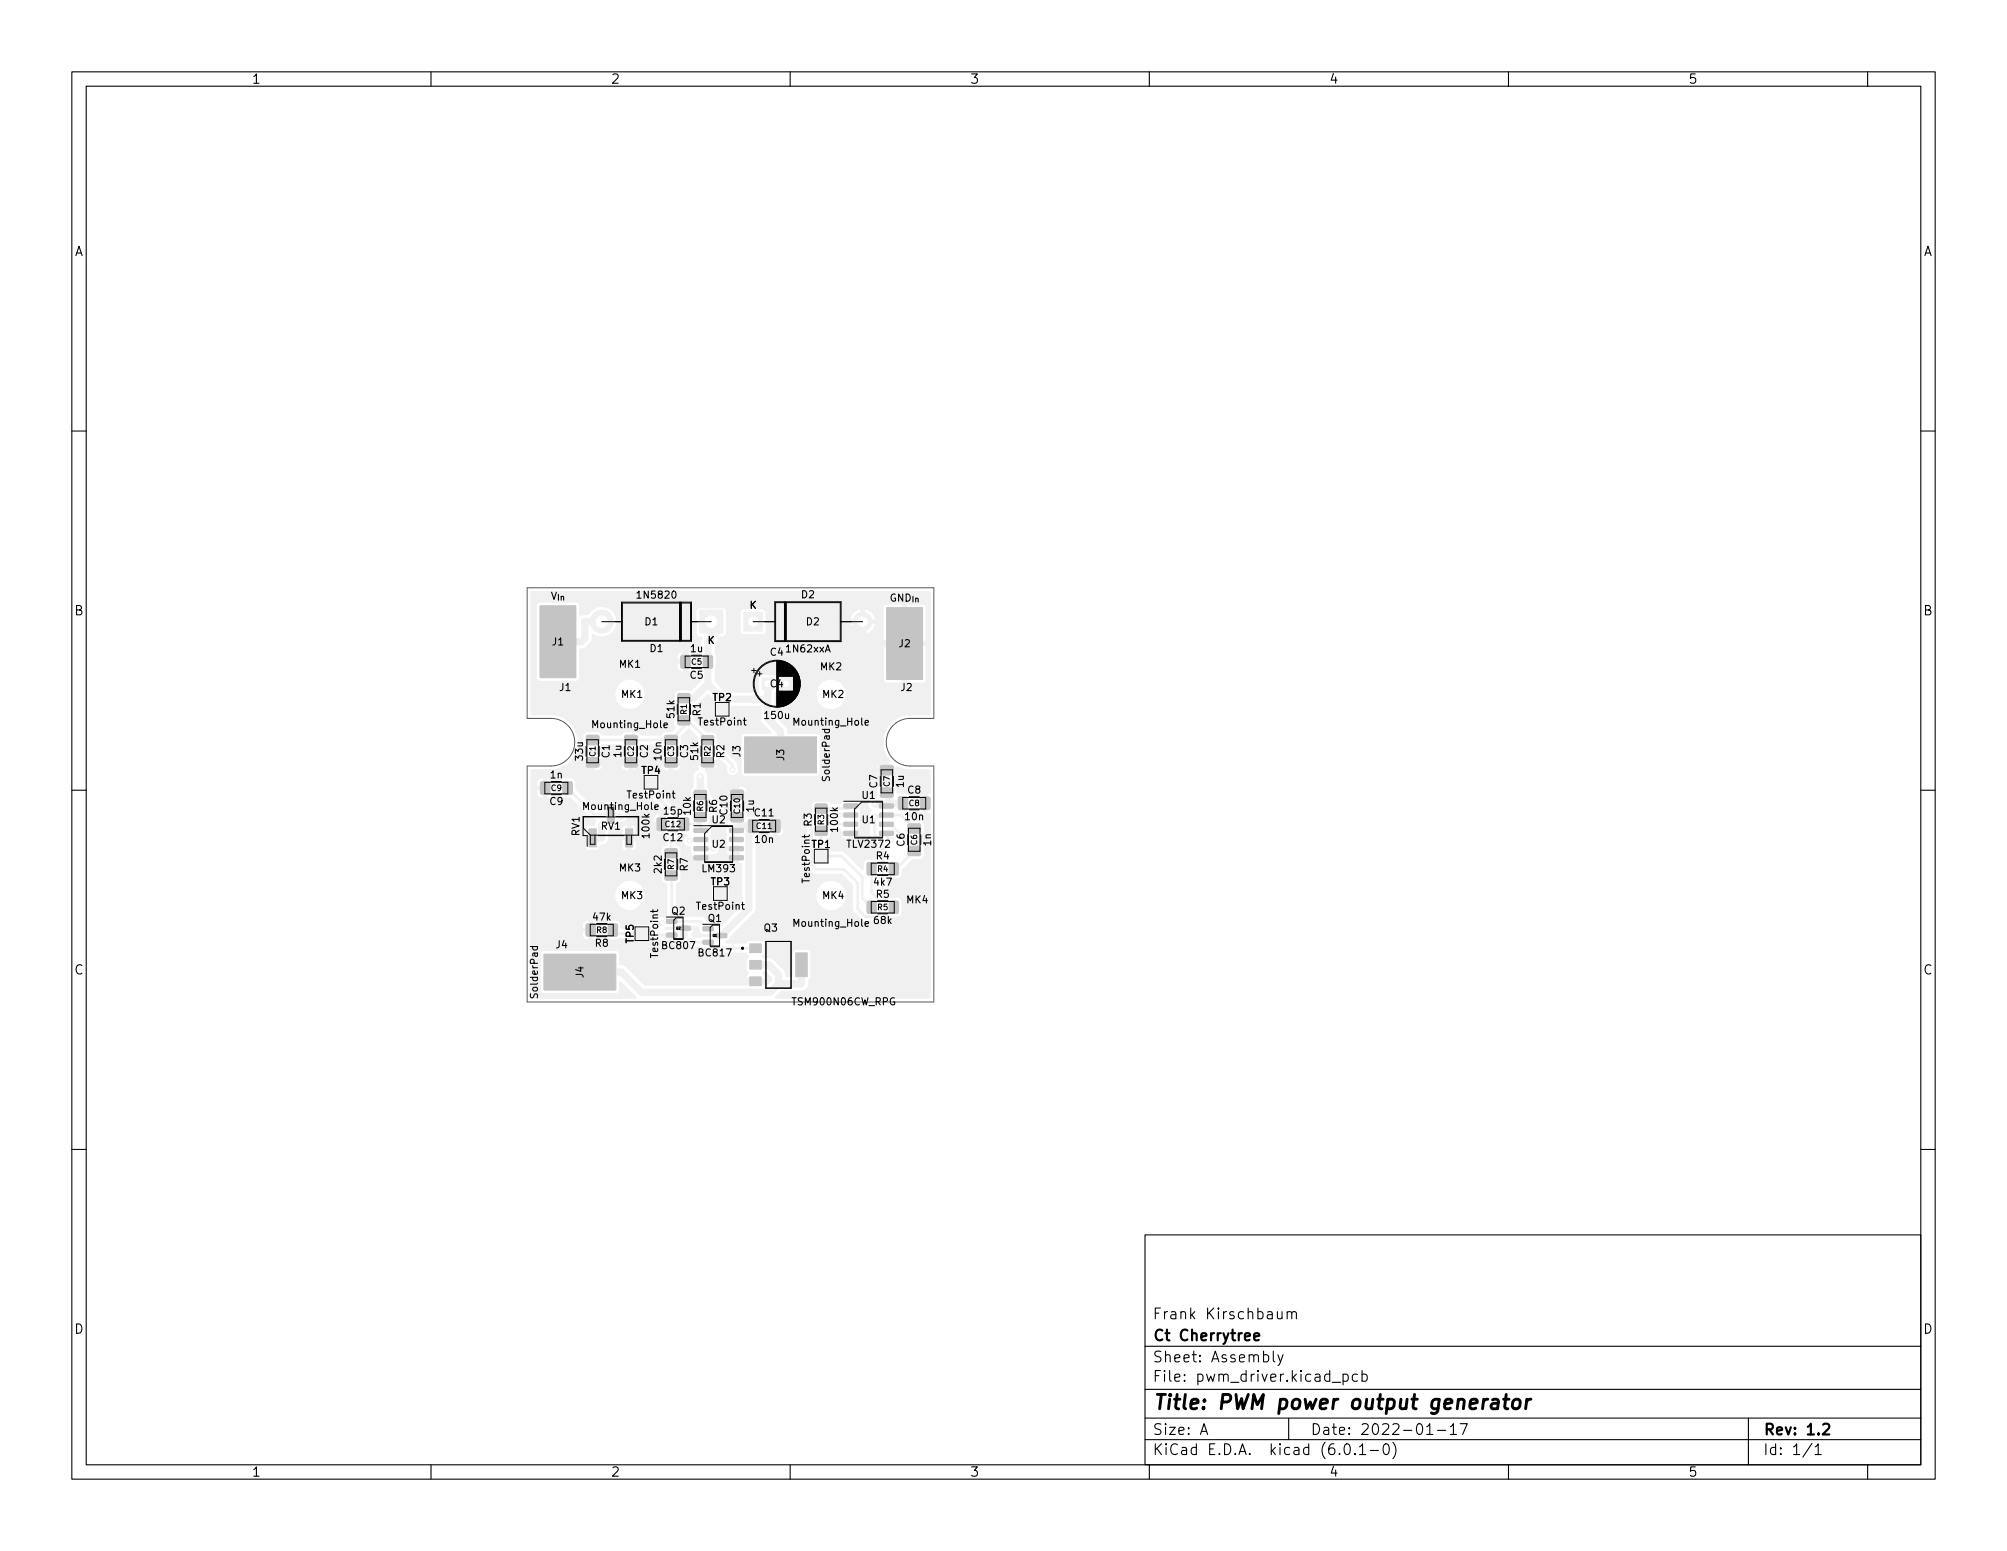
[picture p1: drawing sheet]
<svg xmlns="http://www.w3.org/2000/svg" width="279mm" height="216mm" viewBox="0 0 279 216" stroke-linecap="round" stroke-linejoin="round" font-family="sans-serif">
<g fill="#f0f0f0" stroke="#f0f0f0" stroke-width=".14">
<path d="M96.7 110.1l.2-.1 1.4 .1 .1 .1-.1 1-.2 .1-1.4-.1-.1-.2z"/>
<path d="M96.7 113.2l.2-.1 1.4 .1 .1 .1-.1 1-.2 .1-1.4-.1-.1-.2z"/>
<path d="M126.4 117.9l.2-.1 1.5 .1 .1 .1-.1 1-.2 .1-1.5-.1v-.1z"/>
<path d="M126.4 114.7h.2h1.5l.1 .2-.1 1-.2 .1-1.5-.1v-.2z"/>
<path d="M97.7 102.4h.2h1.4l.1 .2-.1 1-.2 .1-1.4-.1-.1-.2z"/>
<path d="M97.7 105.5h.2h1.4l.1 .2-.1 1-.2 .1-1.4-.1-.1-.2z"/>
<path d="M122.6 109.7h.2h1.5l.1 .2-.1 1-.2 .1-1.5-.1v-.2z"/>
<path d="M122.6 106.6l.2-.1 1.5 .1 .1 .2-.1 1-.2 .1-1.5-.1v-.2z"/>
<path d="M99.8 98h1.5v1.5h-1.5z"/>
<path d="M92.8 128h1.4v.5l-.1 .1-1.2-.1-.1-.1z"/>
<path d="M92.8 129.9h1.4v.5l-.1 .1-1.2-.1-.1-.1z"/>
<path d="M94.7 129l1.3-.1 .1 .5-.1 .1h-1.3l-.1-.1z"/>
<path d="M81.7 102.4l.2-.1 1.4 .1 .1 .2-.1 1-.1 .1-1.5-.1-.1-.2z"/>
<path d="M81.7 105.5h.2h1.4l.1 .2-.1 1-.1 .1-1.5-.1-.1-.2z"/>
<path d="M99.5 123.6h1.5v1.5h-1.5z"/>
<path d="M106.1 94.4h1.6v1.6h-1.6z"/>
<path d="M84.7 128.7l.2-.1 1 .1 .1 .1-.1 1.5h-.2h-1v-.2z"/>
<path d="M81.6 128.7l.2-.1 1 .1 .1 .1-.1 1.5h-.2h-1v-.2z"/>
<path d="M125.1 111l.2-.1 1 .1 .1 .2-.1 1.4-.2 .1-1-.1-.1-.1z"/>
<path d="M128.2 111l.2-.1 1 .1 .1 .2-.1 1.4-.2 .1-1-.1v-.1z"/>
<path d="M120.8 120.2l.1-.1 1 .1 .1 .1-.1 1.5h-.2h-.9l-.1-.2z"/>
<path d="M123.9 120.2l.1-.1 1 .1 .1 .1-.1 1.5h-.2h-.9l-.1-.2z"/>
<path d="M97.9 129h1.3l.1 .5-.1 .1h-1.3l-.1-.2z"/>
<path d="M97.9 130.9h1.3l.1 .5-.1 .1h-1.3l-.1-.2z"/>
<path d="M99.8 130l1.3-.1 .1 .5-.2 .1h-1.2l-.1-.1z"/>
<path d="M103.7 102.6h10v5h-10z"/>
<path d="M92.6 118.2l.2-.1 1.4 .1 .1 .2-.1 .9-.2 .1-1.4-.1-.1-.1z"/>
<path d="M92.6 121.3l.2-.1 1.4 .1 .1 .2-.1 .9-.2 .1-1.4-.1-.1-.1z"/>
<path d="M104.2 114.2l.2-.1 1 .1 .1 .1-.1 1.5-.2 .1-1-.1v-.2z"/>
<path d="M107.4 114.2l.1-.1 1 .1 .1 .1-.1 1.5-.1 .1-1-.1-.1-.2z"/>
<path d="M92.6 102.4l.2-.1 1.5 .1v.2v1l-.2 .1-1.5-.1-.1-.2z"/>
<path d="M92.6 105.5h.2h1.5v.2v1l-.2 .1-1.5-.1-.1-.2z"/>
<path d="M123.4 84.6h5v10h-5z"/>
<path d="M103.6 85.2h2.6v2.6h-2.6z"/>
<path d="M75.2 84.3h5v10h-5z"/>
<path d="M78.4 108.9l.2-.1 1 .1 .1 .2-.1 1.4-.2 .1-1-.1v-.1z"/>
<path d="M75.3 108.9l.2-.1 1 .1 .1 .2-.1 1.4-.2 .1-1-.1-.1-.1z"/>
<path d="M75.7 132.8h10v5h-10z"/>
<path d="M94.4 96.6l.2-.1 1.4 .1 .1 .2-.1 1h-.2h-1.4l-.1-.2z"/>
<path d="M94.4 99.7l.2-.1 1.4 .1 .1 .2-.1 1h-.2h-1.4l-.1-.2z"/>
<path d="M82 115.4h1v2.5h-1z"/>
<path d="M84.5 112.1h1v2.5h-1z"/>
<path d="M87.1 115.4h1v2.5h-1z"/>
<path d="M117.5 111.9h1.8l.1 .5-.1 .1h-1.7l-.1-.2z"/>
<path d="M117.5 113.2h1.8l.1 .5-.1 .1h-1.7l-.1-.2z"/>
<path d="M117.5 114.5l1.8-.1 .1 .5-.1 .1h-1.7l-.1-.1z"/>
<path d="M117.5 115.7h1.8l.1 .5-.1 .1h-1.7l-.1-.1z"/>
<path d="M122.5 115.7h1.8l.1 .5-.2 .1h-1.7l-.1-.1z"/>
<path d="M122.5 114.5l1.8-.1 .1 .5-.2 .1h-1.7l-.1-.1z"/>
<path d="M122.5 113.2h1.8l.1 .5-.2 .1h-1.7l-.1-.2z"/>
<path d="M122.5 111.9h1.8l.1 .5-.2 .1h-1.7l-.1-.2z"/>
<path d="M87 102.4l.2-.1 1.5 .1v.2v1l-.2 .1-1.5-.1-.1-.2z"/>
<path d="M87 105.5h.2h1.5v.2v1l-.2 .1-1.5-.1-.1-.2z"/>
<path d="M94.7 113.9l.1-.1 1 .1 .1 .2-.1 1.5h-.1h-1l-.1-.2z"/>
<path d="M91.5 113.9l.2-.1 1 .1 .1 .2-.1 1.5h-.2h-1v-.2z"/>
<path d="M98 91.3l.1-.1 1 .1 .1 .2-.1 1.5h-.1h-1l-.1-.2z"/>
<path d="M94.8 91.3l.2-.1 1 .1 .1 .2-.1 1.5h-.2h-1v-.2z"/>
<path d="M113.6 118.4h1.5v1.5h-1.5z"/>
<path d="M89.9 108.1h1.5v1.5h-1.5z"/>
<path d="M104.4 131.4h1.6v1.2h-1.6z"/>
<path d="M104.4 133.7h1.6v1.2h-1.6z"/>
<path d="M104.4 136h1.6v1.2h-1.6z"/>
<path d="M110.8 132.6h1.6v3.3h-1.6z"/>
<path d="M120.8 125.5l.1-.1 1 .1 .1 .2-.1 1.4-.2 .1-.9-.1-.1-.2z"/>
<path d="M123.9 125.5l.1-.1 1 .1 .1 .2-.1 1.4-.2 .1-.9-.1-.1-.2z"/>
<path d="M113.5 115.1l.2-.1 1.4 .1 .1 .1-.1 1-.2 .1-1.4-.1-.1-.2z"/>
<path d="M113.5 112l.2-.1 1.4 .1 .1 .1-.1 1-.2 .1-1.4-.1-.1-.2z"/>
<path d="M97.4 84.9h3.2v3.2h-3.2z"/>
<path d="M101.8 113.2l.2-.1 1.4 .1 .1 .1-.1 1-.1 .1-1.5-.1-.1-.1z"/>
<path d="M101.8 110h.2h1.4l.1 .2-.1 1-.1 .1-1.5-.1-.1-.2z"/>
<path d="M96.6 115.3h1.9v.5l-.1 .1h-1.7l-.1-.2z"/>
<path d="M96.6 116.6h1.9v.5l-.1 .1h-1.7l-.1-.2z"/>
<path d="M96.6 117.9l1.9-.1v.5l-.1 .1h-1.7l-.1-.1z"/>
<path d="M96.6 119.1h1.9v.5l-.1 .1h-1.7l-.1-.1z"/>
<path d="M101.6 119.1h1.8l.1 .5-.2 .1h-1.7l-.1-.1z"/>
<path d="M101.6 117.9l1.8-.1 .1 .5-.2 .1h-1.7l-.1-.1z"/>
<path d="M101.6 116.6h1.8l.1 .5-.2 .1h-1.7l-.1-.2z"/>
<path d="M101.6 115.3h1.8l.1 .5-.2 .1h-1.7l-.1-.2z"/>
<path d="M88.6 129.2h1.5v1.5h-1.5z"/>
<circle cx="109.4" cy="95.2" r=".8"/>
<circle cx="120.1" cy="86.5" r="1.3"/>
<circle cx="83.8" cy="86.5" r="1.6"/>
<circle cx="92.1" cy="128.5" r=".34"/>
<circle cx="121.8" cy="113.7" r=".34"/>
<circle cx="121.8" cy="111.9" r=".34"/>
<circle cx="97.5" cy="108.1" r=".34"/>
<circle cx="124" cy="116.9" r=".34"/>
<circle cx="116.9" cy="113.4" r=".34"/>
<circle cx="102" cy="107.1" r=".34"/>
<circle cx="96" cy="117" r=".34"/>
<circle cx="86.5" cy="113.7" r=".34"/>
</g>
<path d="M90.6 108.9v1.2l4.6 4.6M95.2 114.7h2.3M95.2 114.7l-1.8 1.8v2.3M97.5 113.7v1.8l.1 .1M97.6 118.1h1.7M118.4 114.7h-3.2l-.9 .9v3.6h2.9l2.9 2.9v2.9l1.2 1.3M127.3 115.3l-1.9-1.8h-2l-.2 .2h-1.4v2.5l1.1 1.1v7.4l1.5 1.6M85.3 129.5l.5 .5h4.8M90.7 130.2h2.8M92.1 128.5h-.6l-1.5 1.5M96.3 131.2h2.3l.8 .8h5.9M100.3 123.2v1.2" fill="none" stroke="#f0f0f0" stroke-width=".38"/>
<g fill="none" stroke="#f0f0f0" stroke-width="1">
<path d="M98.5 89.4v5.8M98.5 95.2l-1.9 2h-1.4M98.5 95.2l2 2M99 86.5v2.4M106.3 84.2h-9.3l-1.6 1.6M106.9 95.2v4.8l1.8 1.8v3.3M106.9 97.3h-6.4v1.4M109.4 87.6h10.7M121.4 88.6l1.2 1.1M122.7 89.6h3.2M82.5 106.1l-1 1M83.8 114.8v1.8h-1.3"/>
<path d="M97.5 108.1v2.5l3.1 3.2h2v1.7l-.1 .1M97.6 119.4h4.9M98.5 106.5l4.1 4.1h1M102.6 115h2.2M104.2 115v11.4l-3.7 3.8M111.8 111.1h8.4M123.5 110.3l.3 .3v1.2M123.5 107.2h.7M123.8 111.8h1.9M123.8 111.8l-.4 .4-.3-.3h-1.3M82.2 129.4v.1M82.9 129.4l2 2.1"/>
<path d="M95.4 129.2h.1M100.1 136.6h5.2"/>
</g>
<circle cx="82.9" cy="129.4" r=".5" fill="#f0f0f0"/>
<g fill="none" stroke="#f0f0f0" stroke-width="1">
<path d="M83.8 86.5h-2.4v2.3l-.5 .5h-3.2M95.4 85.8v6.3M106.3 84.2l3.1 3.1v7.9M120.1 86.5v2.1h1.3M122.7 89.6l-.1 .1v16.6l.9 .9-3.3 3.2M81.5 107.1h-3l-2.6 2.6M82.5 106.1h16v.4M87.6 116.6h1.2M88.8 116.6l3.6 3.6M88.8 106.1v10.5M92.1 114.7l-2.6 2.6M97.6 119.4l-.8 .8h-4.4"/>
<path d="M102.5 118.1v1.3M103.6 110.6l4.3 4.4 3.9-3.9M120.2 111.1v4.1l-.8 .8h-1M124.2 107.2l4.6 4.6M80.7 135.3h5.8l2.8 2.8h17.9l1.2-1.2M84.9 131.5h10l5.2 5.1M92.4 120.2l-1.9 1.9v3.1l-2 2h-3.4l-2.2 2.2h-.7M94.9 129.2h.5M105.3 134.3h1.7l1.4 1.4v1.2M111.6 134.3v2.6h-3.2"/>
</g>
<path d="M94.9 129.2v2" fill="none" stroke="#f0f0f0" stroke-width=".6"/>
<path d="M79 109.7l3.6 3.6h2.4M82.5 103h10.9l1.8-1.8v-.9h.6l6.2 6.2v.6M86.1 113.3l.4 .4M97.6 116.9l-.2 .1h-1.4M116.9 113.5h1.5M118.4 112.2l-.3 .3h-3.8l-1.3 1.4v6.6l.5 .5h4l1.9 1.9v3.6l1.1 1.1h1.6M123.4 114.7h.6l3.3 3.3v.5l-2.5 2.5h-.4M123.4 116v.3l.6 .6M93.4 121.9l.1 .1v6.3h4.1l1 1M121.3 121v3.3l1.1 1.1v1.9" fill="none" stroke="#f0f0f0" stroke-width=".38"/>
<path d="M73.9 82.4l55.5-.1 .1 17.1-.1 .1h-3.2a3.8 3.8 0 0 0-3.3 3.1 4.3 4.3 0 0 0 .9 3.4h-.1v.9h1.2l.1-.1 1.3 .3h3.1l.1 .2v3l-.1 .1h-.3v2.8h.3l.1 .1v25.6l-21.4 .1-.1-.1v-.1l.8-.8 2.9-.1 .4-.1 .3-.3 .2-.4v-.7l.3-.4v-3.5l-.2-.2-.3-.2h-1.7l-.3 .2-.1 .3v3.2l-.2 .1h-.7l-.2-.8-1.6-1.7-.4-.1h-1a.29 .29 0 0 1 .2-.5l.1-1.5-.2-.3-.2-.1h-1.8l-.5 .4h-2.7a.13 .13 0 0 1-.1-.2 .13 .13 0 0 1 .1-.1l.5-.2 .1-.4 3.4-3.4 .2-.6v-1.6h8.3v.3a2.11 2.11 0 0 0 3.4 1.2 2.11 2.11 0 0 0-.5-3.6 2.11 2.11 0 0 0-2.9 2.1h-8.3v-4.3h7l.2 .4 .6 .6 .3 .2h3.8l1.5 1.5v3.4l.1 .3 1.2 1.2 .3 .2h2l.7-.6 .2-.5 .7 .5 1.3-.1 .2-.2 .2-.3v-1.5a.75 .75 0 0 0-.7-.7h-.9l-.4-.5v-2l.1-.1h1.2a.75 .75 0 0 0 .7-.7v-.5l1.5-1.4 1-.1 .3-.1 .2-.3 .1-1.2-.2-.4-.4-.3h-.6l-.6-.6 .1-.2h1.1l.4-.3 .2-.4v-1.1a.75 .75 0 0 0-.7-.5l-.9-.1-.8-.8 .4-.4 .2-.4h.8a.77 .77 0 0 0 .9 .7v-1.1h-.9v.4h-.8v-1l1.7 .1v-1.2a.77 .77 0 0 0-.9 .7v.4h-.8v-.5l-.3-.4-.4-.2-1.2 .1-.1-.1v-.7a.75 .75 0 0 0-.7-.5h-1.7a.75 .75 0 0 0-.4 .7l-.1 1a1.07 1.07 0 0 0-1.2 .7 1.07 1.07 0 0 0 .5 1.3l-.3 .4-.1 .4 .2 .5v2.1l.1 .4 1 1v1.8l-.2 .1h-1.2a.76 .76 0 0 0-.6 .7v.6l-.2 .1-2.5-2.4-.3-.1-1.6-.1a.68 .68 0 0 0-.6-.6v-1l.4-.2 .3-.3h1.3l.2 .4 .4 .1h1.8l.4-.2 .1-.3h-1.2v.5h-.5v-.5h-2.5v-.7l.1-.2h1.1l.1 .1v.2h2.9l-.1-.3 .1-.4v-.5l-.1-.4 .1-.4v-.5l-.1-.4 .1-.4v-.4l-.2-.5-.4-.1h-1.8l-.3 .1-.3 .3h-1.2l-.6-.4h-1.5l-.5 .3-.2 .3v1l-.5 .5-.1 .3v6.7h-7v-4l.1-.1a.75 .75 0 0 0 .6-.7h.8a.77 .77 0 0 0 .9 .7h.5a.77 .77 0 0 0 .9-.7v-.5h-.9v1.2h-.5v-1.2h-.9v.5h-.8v-1h3.1v-.4a.77 .77 0 0 0-.9-.7v1.1h-.5v-1.1a.77 .77 0 0 0-.9 .7v.4h-.8v-.5a.75 .75 0 0 0-.7-.6h-1.2l-.2-.7-.5-.3h-1.5l-.5 .1h-.4l-1.6-1.6h1.8l.2 .4 .2 .2 1.7 .1a.77 .77 0 0 0 .7-.9h-1.1v.9h-.5l-.1-.9h-1.1v.2h-1.8l-.5-.5v-.2h5.1a.77 .77 0 0 0-.7-.9h-.4v.9h-.5l-.1-.9h-.4a.77 .77 0 0 0-.7 .9h-2.3l-.1-.5-.3-.4v-1.6l-.3-.5v-.1h1a.76 .76 0 0 0 .7-.9h-1.1v.9h-.6v-.9h-1.1l.2 .7a1.09 1.09 0 0 0-.8 .9v1.5l-.4 .6v1.1l.2 .3 .2 .2 .7 .1 .6 .7-1.3 .2-.2 .2-.2 .4-.1 .1-1.2-.1-3.1-3.1 .2-.5v-1.6l-.2-.3-.3-.2h-1.6l-.4 .3v2l.5 .3 .2 .4 2.6 2.6v.1h-.3v1.2h.9v-.5l.1-.1 .7 .6-.1 .4-.6 .6-.1-.1v-.4h-.9v1.1h.3l.1 .2-.1 1.2-.6 .5v1.3a.75 .75 0 0 0 .6 .6h1.5l.4-.2h1.5l.2 .4 .3 .1h1.9l.3-.1 .2-.4h2l.2 .3 .2 .2h.9v-.5h-4.5v.5h-.5v-.5h-2.7l.2-.4v-1.1l-.3-.4-.3-.2-.1-.7 .7-.8 .7 .1-.3 .5v.5a.85 .85 0 0 0 .7 .7l.2 .1v.4l.1 .4-.1 .4h2.9l.2-.2 .5-.1 .4-.5h.9l.1 .1a.43 .43 0 0 1-.1 .6h1.3v-.7h-2.2v-.4l-.1-.4-.5-.3-.4-.1v-.6l-.2-.4 .2-.4v-.5l-.3-.4a.26 .26 0 0 1 0-.4l.1-.7 .1-.2 1.2 1.1 1 .1 .1 .1-.3 .5v.4l.2 .4-.2 .4v.5l.2 .4-.2 .4 1.8 .1v2.2h.4v.1v5.7l-3.2 3.2h-.1l-.1-.3-.2-.3-.3-.1-.6-.1-.9-.8h-3.3l-.3-.2v-2.2h4.8l.2 .3 .2 .1h1.9l.2-.4v-1.6l-.1-.3v-.6a.85 .85 0 0 0-.9-.5l-.5 .2-.5 .7a.51 .51 0 0 0-.5 .5v1.6h-4.8v-2.1l.5-.5 .1-1.2a.75 .75 0 0 0-.7-.7h-1.5a.75 .75 0 0 0-.6 .7l.1 1.2 .2 .3 .5 .2v4.3l-.4 .2h-.4l-.9 .2-.9 .9-1.8 .1-.4 .5h-1.5l-.1-.8-.2-.3-.3-.1h-1.1a.76 .76 0 0 0-.6 .7v1.3a.75 .75 0 0 0 .7 .7h1l.4-.1h1.7l.2 .4 .4 .1h1.6l.5-.3 3.5 .1 .4-.3 .2-.6 .3-.1v-.5h-.6l-.3-.1h-1.5l-.1-.1 .2-.2h1.4l.3-.1h2.7h.1l.1 .7 .2 .3 .3 .1h1.2l.1 .1-.1 .2-2.3 .1-.6-.4 .4-.6h-.9l-.1 .7a.86 .86 0 0 0-.4 1 .86 .86 0 0 0 .8 .6l2.4 .2 .6 .6 .4 .1h4.4l.2 .3a.26 .26 0 0 1 .1 .2 .26 .26 0 0 1-.2 .3v1.5l.3 .5-.3 .4v.4h2.6v-.4l-.3-.5 .1-.1h.2l.9 .8v.4l-.6 .6h-.3v-.2h-2.6l-.2 .2h-13.9l-2.7-2.6-.9-.3v-1.5l-.1-.3-.3-.1h-10.2l-.2 .1-.2 .4v5.1l.3 .4h10.3l.3-.1 .1-.3v-1.1l.2-.1 2.1 2.1v.1l-.1 .1-14.4-.1-.1-8.8h7.2a.76 .76 0 0 0 .9 .7h.5a.77 .77 0 0 0 .9-.7v-.4h-.9v1.1h-.5v-1.1h-.9v.4h-7.2v-.9h9.5v-.4a.76 .76 0 0 0-.9-.7v1.1h-.5v-1.1a.74 .74 0 0 0-.9 .7v.4h-7.2v-4.4h11.7v.3a2.11 2.11 0 0 0 3.4 1.2 2.11 2.11 0 0 0-.5-3.6 2.11 2.11 0 0 0-2.9 2.1h-11.7v-14.4h.8a.77 .77 0 0 0 .9 .7h.6a.77 .77 0 0 0 .9-.7h.7l.1 .2a.74 .74 0 0 0 .6 .5h.9l2.8 2.8 .8 .2-.3 .7-.8 .1-.3 .1-.1 .3v2.7l.1 .3 .3 .1h1.2l.3-.1 .1-.4h3.1l.1 .4 .3 .1h1.2l.3-.1 .1-.3v-1.1h-.8v1.5h-.5v-1.5h-.7v1h-3.1v-.1l.1-.1 .5-.1 .4-.2 .2-.5 .1-.5h3.8v-1h2.3a.77 .77 0 0 0 1 .7v-1.1h-1v.4h-2.3l-.1-.3-.2-.2h-.4l-.1 1.5h-.5v-1.5h-.3l-.3 .1-.1 .3v1.1h-1.8v-1.2l1-.2 .3-.5h5.7l.1-1.2a.77 .77 0 0 0-1 .7v.5h-4.1l.4-.5 .1-.5-.3-.5-.9-.4-.1-.6-.1-.3-.3-.1h-1.2l-.3 .2-.1 .8h-1.1l-2.7-2.7v-.9a.75 .75 0 0 0-.7-.7h-1a.75 .75 0 0 0-.7 .7v1.4h-.7v-.4h-1v1.1h-.5v-1.1h-.9v.4h-.8v-1h3.1l.1-.4a.77 .77 0 0 0-1-.7v1.1h-.5v-1.1a.77 .77 0 0 0-.9 .7v.4h-.8v-2.1l.1-.2h3.1l.7-.1 .9-.4h2.4l.2 .4 .5 .3 1.7-.1 .3-.2 .1-.4h2.5l.2 .4 .5 .3 1.7-.1 .3-.2 .1-.4h2.8l.2 .4 .3 .2 1.6 .1a.77 .77 0 0 0 .7-.9h-1.1v.9h-.5v-.9h-1.2v.2h-2.8v-.2h-1.1v.9h-.5v-.9h-1.2v.2h-2.5v-.2h-1.1v.9h-.6v-.9h-1.1v.2h-2.4l.8-.7h18.7v-.9h-.4a.77 .77 0 0 0-.7 .8h-2.3v-.4l-.3-.3-.3-.1h-.5v.9h-.5v-.9h-.5a.77 .77 0 0 0-.7 .9h-2.8l-.1-.6-.6-.3h-.4v.9h-.5v-.9h-.5a.77 .77 0 0 0-.7 .9h-2.5l-.1-.6-.6-.3h-.4v.9h-.6v-.9h-.4a.77 .77 0 0 0-.7 .9h-1.6l.4-.5a3.7 3.7 0 0 0 .6-1.9h.6v.1a.75 .75 0 0 0 .7 .6h1.5l.6-.5h2.5l.3 .3 .4 .2h1.5l.7-.5h2.7l.6 .5 1.8-.1a.77 .77 0 0 0 .4-.6l.1-1 1-1 1.2 1.1v.9a.75 .75 0 0 0 .7 .7h.9l.5 .5v.2l-.4 .1v.9h1.1v-.3h.1l1.2 1.1a1 1 0 0 0 .5 1.2l.2 .1a.91 .91 0 0 0 .9-.5 .91 .91 0 0 0-.1-1l-.2-.5-2.6-2.5v-1l-.2-.4-.4-.2-1-.1-1.7-1.6-.2-.8-.4-.3h-1.5l-.4 .2-.3 .5v1l.2 .5v.1l-.5 .4h-.9l-.3 .2-.3 .3h-2.7l-.7-.5h-1.5l-.4 .2-.3 .3h-2.5l-.6-.5h-1.5l-.4 .2-.2 .3-.1 1.2h-.6a3.8 3.8 0 0 0-3.8-4h-2.7l-.1-2.7h11.7v.3a2.12 2.12 0 0 0 1.8 1.6 2.12 2.12 0 0 0 2.2-1.1h4.2l.2 .5 .3 .2h1.6l1.2-.3 1.5-1.3 .8 .9-.1 .3v1.7l.1 .2 .3 .2h1.6l.3-.2 .2-.2 .1-1.2h3.9l.1 2 1.4 1.6-.1 .1h-3.6l-.4 .2v5.3l.1 .3 .3 .2h10.1l.3-.2 .2-.2h7.9l.1 .4 .3 .2 1.7 .1a.77 .77 0 0 0 .7-.9h-1.2v.9h-.5v-.9h-1.1v.2h-7.9v-.8h9v-.9h-.4a.77 .77 0 0 0-.7 .9h-7.9v-4.4l-.2-.3-.3-.1h-4l-.2-.8-1.6-1.7v-2.8h5.7a2.11 2.11 0 0 0 3.4 1.5 2.11 2.11 0 0 0-.7-3.7h6.6l.2 .4 .3 .1 5.3-.1 .2-.4v-4.8h-2.7v5.3h-.5v-5.3h-2.8v4.8h-6.6h-.3a2.11 2.11 0 0 0-2.4 2.2h-5.7v-.4l.2-.1h.6a1.26 1.26 0 0 0 1.4 0l-.7-.8-.7 .8h-.6l.1-.3 .8-.8h.8l.7 .7a1.22 1.22 0 0 0 0-1.4l-.7 .7h-.8l-.8-.8-.1-.3h.6l.7 .7 .7-.7a1.26 1.26 0 0 0-1.4 0h-.6l-.4-.2h-1.9l-.2 .4v1.9l-.1 .1h-4.4l-1.5-1.5v-1.5l.1-.5v-1.4l-.1-.4v-1.2l.3-.5h29v-5l-.4-.2h-2.3v5.2h-.5v-5.2h-2.3l-.4 .2-.1 5h-23l.1-.6 .1-.1a.9 .9 0 0 0 .9-.1l.1-.3v-.3h1.9l.2 .3 .3 .1h2.8l.2-.1 .2-.3v-1.1h11.6a1.75 1.75 0 0 0 1.5 1.5h.6a1.74 1.74 0 0 0 1.5-1.5h-1.5l-.1 1.5h-.5v-1.5h-13.1v-.5h15.2a1.75 1.75 0 0 0-1.6-1.5v1.5h-.5v-1.5a1.79 1.79 0 0 0-1.5 1.5h-11.6v-1.2l-.3-.3-2.9-.1-.3 .2-.1 .2-.1 2.8h-1.9v-3l-.1-.3-.3-.2h-3.3l-.4 .2-.1 .2v3.4a.6 .6 0 0 0 .7 .5l.1 .1-.2 .6v1.6l-.1 .4v1.4l.1 .5v1.6l-1.3 1.2-1.7-.1-.4 .2-.3 .4v1h-4.2a2.11 2.11 0 0 0-1.5-3 2.11 2.11 0 0 0-2.5 2.2h-11.7v-2.4h.8l.1 .3 .3 .1h5.2l.2-.1 .2-.3v-1.6h13.5a.77 .77 0 0 0 1 .7h.5a.77 .77 0 0 0 .9-.7v-.4h-.9v1.1h-.5l-.1-1.1h-.8l-.1 .4h-13.5v-.9h15.9v-.5a.77 .77 0 0 0-.9-.7v1.2h-.5l-.1-1.2a.77 .77 0 0 0-.9 .7v.5h-13.5v-1.5l.8-.2 .6-.6 .3-.5 .1-.8 .8 .3a2.13 2.13 0 0 0 2.5-1.5 2.13 2.13 0 0 0-1.3-2.6 2.13 2.13 0 0 0-2.7 1l-1.1 .2v-1.5l-.2-.2-.2-.2h-5.2l-.3 .2-.1 .3v10.1h-.8z" fill="#f0f0f0" stroke="#f0f0f0" stroke-width=".14"/>
<g fill="#fff" stroke="#fff" stroke-width=".14">
<circle cx="92.1" cy="128.5" r=".17"/>
<circle cx="121.8" cy="111.9" r=".17"/>
<circle cx="97.5" cy="108.1" r=".17"/>
<circle cx="102" cy="107.1" r=".17"/>
<circle cx="96" cy="117" r=".17"/>
<circle cx="86.5" cy="113.7" r=".17"/>
<circle cx="87.7" cy="96.6" r="1.6"/>
<circle cx="115.7" cy="96.6" r="1.6"/>
<circle cx="87.7" cy="124.6" r="1.6"/>
<circle cx="115.7" cy="124.6" r="1.6"/>
<circle cx="106.9" cy="95.2" r=".4"/>
<circle cx="109.4" cy="95.2" r=".4"/>
<circle cx="104.9" cy="86.5" r=".65"/>
<circle cx="120.1" cy="86.5" r=".65"/>
<circle cx="99" cy="86.5" r=".8"/>
<circle cx="83.8" cy="86.5" r=".8"/>
</g>
<g fill="#c4c4c4" stroke="#c4c4c4" stroke-width=".14">
<path d="M96.7 110.1l.2-.1 1.4 .1 .1 .1-.1 1-.2 .1-1.4-.1-.1-.2z"/>
<path d="M96.7 113.2l.2-.1 1.4 .1 .1 .1-.1 1-.2 .1-1.4-.1-.1-.2z"/>
<path d="M126.4 117.9l.2-.1 1.5 .1 .1 .1-.1 1-.2 .1-1.5-.1v-.1z"/>
<path d="M126.4 114.7h.2h1.5l.1 .2-.1 1-.2 .1-1.5-.1v-.2z"/>
<path d="M97.7 102.4h.2h1.4l.1 .2-.1 1-.2 .1-1.4-.1-.1-.2z"/>
<path d="M97.7 105.5h.2h1.4l.1 .2-.1 1-.2 .1-1.4-.1-.1-.2z"/>
<path d="M122.6 109.7h.2h1.5l.1 .2-.1 1-.2 .1-1.5-.1v-.2z"/>
<path d="M122.6 106.6l.2-.1 1.5 .1 .1 .2-.1 1-.2 .1-1.5-.1v-.2z"/>
<path d="M92.8 128h1.4v.5l-.1 .1-1.2-.1-.1-.1z"/>
<path d="M92.8 129.9h1.4v.5l-.1 .1-1.2-.1-.1-.1z"/>
<path d="M94.7 129l1.3-.1 .1 .5-.1 .1h-1.3l-.1-.1z"/>
<path d="M81.7 102.4l.2-.1 1.4 .1 .1 .2-.1 1-.1 .1-1.5-.1-.1-.2z"/>
<path d="M81.7 105.5h.2h1.4l.1 .2-.1 1-.1 .1-1.5-.1-.1-.2z"/>
<path d="M84.7 128.7l.2-.1 1 .1 .1 .1-.1 1.5h-.2h-1v-.2z"/>
<path d="M81.6 128.7l.2-.1 1 .1 .1 .1-.1 1.5h-.2h-1v-.2z"/>
<path d="M125.1 111l.2-.1 1 .1 .1 .2-.1 1.4-.2 .1-1-.1-.1-.1z"/>
<path d="M128.2 111l.2-.1 1 .1 .1 .2-.1 1.4-.2 .1-1-.1v-.1z"/>
<path d="M120.8 120.2l.1-.1 1 .1 .1 .1-.1 1.5h-.2h-.9l-.1-.2z"/>
<path d="M123.9 120.2l.1-.1 1 .1 .1 .1-.1 1.5h-.2h-.9l-.1-.2z"/>
<path d="M97.9 129h1.3l.1 .5-.1 .1h-1.3l-.1-.2z"/>
<path d="M97.9 130.9h1.3l.1 .5-.1 .1h-1.3l-.1-.2z"/>
<path d="M99.8 130l1.3-.1 .1 .5-.2 .1h-1.2l-.1-.1z"/>
<path d="M103.7 102.6h10v5h-10z"/>
<path d="M92.6 118.2l.2-.1 1.4 .1 .1 .2-.1 .9-.2 .1-1.4-.1-.1-.1z"/>
<path d="M92.6 121.3l.2-.1 1.4 .1 .1 .2-.1 .9-.2 .1-1.4-.1-.1-.1z"/>
<path d="M104.2 114.2l.2-.1 1 .1 .1 .1-.1 1.5-.2 .1-1-.1v-.2z"/>
<path d="M107.4 114.2l.1-.1 1 .1 .1 .1-.1 1.5-.1 .1-1-.1-.1-.2z"/>
<path d="M92.6 102.4l.2-.1 1.5 .1v.2v1l-.2 .1-1.5-.1-.1-.2z"/>
<path d="M92.6 105.5h.2h1.5v.2v1l-.2 .1-1.5-.1-.1-.2z"/>
<path d="M123.4 84.6h5v10h-5z"/>
<path d="M75.2 84.3h5v10h-5z"/>
<path d="M78.4 108.9l.2-.1 1 .1 .1 .2-.1 1.4-.2 .1-1-.1v-.1z"/>
<path d="M75.3 108.9l.2-.1 1 .1 .1 .2-.1 1.4-.2 .1-1-.1-.1-.1z"/>
<path d="M75.7 132.8h10v5h-10z"/>
<path d="M94.4 96.6l.2-.1 1.4 .1 .1 .2-.1 1h-.2h-1.4l-.1-.2z"/>
<path d="M94.4 99.7l.2-.1 1.4 .1 .1 .2-.1 1h-.2h-1.4l-.1-.2z"/>
<path d="M82 115.4h1v2.5h-1z"/>
<path d="M84.5 112.1h1v2.5h-1z"/>
<path d="M87.1 115.4h1v2.5h-1z"/>
<path d="M117.5 111.9h1.8l.1 .5-.1 .1h-1.7l-.1-.2z"/>
<path d="M117.5 113.2h1.8l.1 .5-.1 .1h-1.7l-.1-.2z"/>
<path d="M117.5 114.5l1.8-.1 .1 .5-.1 .1h-1.7l-.1-.1z"/>
<path d="M117.5 115.7h1.8l.1 .5-.1 .1h-1.7l-.1-.1z"/>
<path d="M122.5 115.7h1.8l.1 .5-.2 .1h-1.7l-.1-.1z"/>
<path d="M122.5 114.5l1.8-.1 .1 .5-.2 .1h-1.7l-.1-.1z"/>
<path d="M122.5 113.2h1.8l.1 .5-.2 .1h-1.7l-.1-.2z"/>
<path d="M122.5 111.9h1.8l.1 .5-.2 .1h-1.7l-.1-.2z"/>
<path d="M87 102.4l.2-.1 1.5 .1v.2v1l-.2 .1-1.5-.1-.1-.2z"/>
<path d="M87 105.5h.2h1.5v.2v1l-.2 .1-1.5-.1-.1-.2z"/>
<path d="M94.7 113.9l.1-.1 1 .1 .1 .2-.1 1.5h-.1h-1l-.1-.2z"/>
<path d="M91.5 113.9l.2-.1 1 .1 .1 .2-.1 1.5h-.2h-1v-.2z"/>
<path d="M98 91.3l.1-.1 1 .1 .1 .2-.1 1.5h-.1h-1l-.1-.2z"/>
<path d="M94.8 91.3l.2-.1 1 .1 .1 .2-.1 1.5h-.2h-1v-.2z"/>
<path d="M104.4 131.4h1.6v1.2h-1.6z"/>
<path d="M104.4 133.7h1.6v1.2h-1.6z"/>
<path d="M104.4 136h1.6v1.2h-1.6z"/>
<path d="M110.8 132.6h1.6v3.3h-1.6z"/>
<path d="M120.8 125.5l.1-.1 1 .1 .1 .2-.1 1.4-.2 .1-.9-.1-.1-.2z"/>
<path d="M123.9 125.5l.1-.1 1 .1 .1 .2-.1 1.4-.2 .1-.9-.1-.1-.2z"/>
<path d="M113.5 115.1l.2-.1 1.4 .1 .1 .1-.1 1-.2 .1-1.4-.1-.1-.2z"/>
<path d="M113.5 112l.2-.1 1.4 .1 .1 .1-.1 1-.2 .1-1.4-.1-.1-.2z"/>
<path d="M101.8 113.2l.2-.1 1.4 .1 .1 .1-.1 1-.1 .1-1.5-.1-.1-.1z"/>
<path d="M101.8 110h.2h1.4l.1 .2-.1 1-.1 .1-1.5-.1-.1-.2z"/>
<path d="M96.6 115.3h1.9v.5l-.1 .1h-1.7l-.1-.2z"/>
<path d="M96.6 116.6h1.9v.5l-.1 .1h-1.7l-.1-.2z"/>
<path d="M96.6 117.9l1.9-.1v.5l-.1 .1h-1.7l-.1-.1z"/>
<path d="M96.6 119.1h1.9v.5l-.1 .1h-1.7l-.1-.1z"/>
<path d="M101.6 119.1h1.8l.1 .5-.2 .1h-1.7l-.1-.1z"/>
<path d="M101.6 117.9l1.8-.1 .1 .5-.2 .1h-1.7l-.1-.1z"/>
<path d="M101.6 116.6h1.8l.1 .5-.2 .1h-1.7l-.1-.2z"/>
<path d="M101.6 115.3h1.8l.1 .5-.2 .1h-1.7l-.1-.2z"/>
</g>
<g fill="none" stroke="#000" stroke-width=".14">
<path d="M83.8 86.5h2.8M86.5 83.8h9.8v5.5h-9.8zM86.6 83.9h9.5v5.2h-9.5zM94.4 97.1h1.6v3.2h-1.6zM94.6 83.8v5.5M94.6 83.9v5.2M94.7 83.8v5.5M94.8 83.9v5.2M94.8 83.8v5.5M95.4 91.3h3.2v1.6h-3.2zM96.1 86.5h2.9M99.6 97.8v1.9"/>
<path d="M101.5 97.8v1.9M104.6 93.3h.7M104.9 86.5h3.1M105 93v.7M105.4 93.8h.7M105.8 93.5v.6M107.9 83.8h9.2v5.5h-9.2zM108 83.9h9v5.3h-9zM108.1 91.9v6.5M108.2 91.9v6.5M108.3 91.9v6.5M108.3 92v6.4"/>
<path d="M108.4 92v2.1M108.4 96.2v2.2M108.5 92v2.1M108.5 96.2v2.2M108.6 92v2.1M108.6 96.2v2.2M108.7 92v2.1M108.7 96.2v2.2M108.7 96.2v2.1M108.8 92v2.1M108.8 96.2v2.1M108.9 92v2.1"/>
<path d="M108.9 96.2v2.1M109 92.1v2M109 96.2v2.1M109.1 92.1v2M109.1 96.2v2.1M109.1 96.2v2M109.2 92.1v2M109.2 96.2v2M109.2 83.8v5.5M109.3 92.1v2M109.3 96.2v2M109.3 92.2v1.9"/>
<path d="M109.3 83.8v5.5M109.4 92.2v1.9M109.4 96.2v2M109.4 96.2v1.9M109.4 83.9v5.3M109.4 83.8v5.5M109.5 92.2v1.9M109.5 96.2v1.9M109.5 92.3v1.8M109.6 92.3v1.8M109.6 96.2v1.9M109.7 92.3v1.8"/>
<path d="M109.7 96.2v1.8M109.7 92.4v1.7M109.8 92.4v1.7M109.8 96.2v1.8M109.8 96.2v1.7M109.9 92.4v1.7M109.9 96.2v1.7M109.9 92.5v1.6M110 92.5v1.6M110 96.2v1.6M110.1 92.6v1.5M110.1 96.2v1.6"/>
<path d="M110.1 96.2v1.5M110.2 92.7v1.4M110.2 96.2v1.5M110.3 92.7v1.4M110.3 96.2v1.4M110.3 92.8v1.3M110.4 92.8v1.3M110.4 96.2v1.3M110.4 92.9v1.2M110.5 92.9v4.5M110.5 93v4.4M110.6 93v4.3"/>
<path d="M110.6 93.1v4.2M110.7 93.1v4.1M110.7 93.2v4M110.7 93.2v3.9M110.8 93.3v3.8M110.8 93.3v3.7M110.9 93.4v3.6M110.9 93.5v3.4M110.9 93.5v3.3M111 93.6v3.2M111 93.7v3M111.1 93.7v2.9"/>
<path d="M111.1 93.8v2.7M111.1 93.9v2.5M111.2 94v2.3M111.2 94.1v2.1M111.3 94.2v1.9M111.3 94.4v1.6M111.3 94.5v1.3M111.4 94.8v.8M117 86.5h3.1M75.8 108.9h3.2v1.6h-3.2zM81.2 113.7h7.7v2.6h-6.7l-1-1zM81.7 103h1.6v3.2h-1.6z"/>
<path d="M82.2 116.3v1.2h.6v-1.2M83.3 116.3h3.5M84.3 113.7h-3.1v2.6h.5v1.5M84.7 112.4v1.3M85.4 112.4v1.3M85.8 113.7h3.1v2.6M87 103h1.6v3.2h-1.6zM87.3 116.3v1.2h.6v-1.2M89.7 107.9v1.9M91.6 107.9v1.9M92.1 113.9h3.2v1.6h-3.2zM92.6 103h1.6v3.2h-1.6z"/>
<path d="M92.6 118.7h1.6v3.2h-1.6zM96.6 114.9h5.4M96.7 110.6h1.6v3.2h-1.6zM97.7 103h1.6v3.2h-1.6zM99.1 115.1h2.9v4.8h-3.9v-3.9zM101.8 110.6h1.6v3.2h-1.6zM104.8 114.2h3.2v1.6h-3.2zM113.4 118.2v1.9h1.9v-1.9M113.5 112.5h1.6v3.2h-1.6zM117.5 111.5h5.4M119.9 111.6h3v4.9h-3.9v-3.9zM122.7 107.2h1.6v3.2h-1.6z"/>
<path d="M125.7 111h3.2v1.6h-3.2zM126.5 115.3h1.6v3.2h-1.6zM82.2 128.7h3.2v1.6h-3.2zM88.4 129h1.9M88.4 130.9h1.9M92.8 127.6h1.6M94.1 127.8l-.3 .3v2.6M95.1 127.8v2.9M97.8 128.7h1.7M99.2 128.8l-.3 .3v2.6M99.3 123.4v1.9M100.2 128.8v2.9"/>
<path d="M101.2 123.4v1.9M106.6 131.1h3.5v6.4h-3.5zM121.3 120.2h3.2v1.6h-3.2zM121.3 125.5h3.2v1.6h-3.2z"/>
<circle cx="108.1" cy="95.2" r="3.3"/>
<circle cx="108.1" cy="95.2" r="3.1"/>
</g>
<circle cx="103.4" cy="132" r=".1" fill="none" stroke="#000" stroke-width=".2"/>
<path d="M73.4 81.8h56.6v18.2h-3.3a3.3 3.3 0 0 0-3.3 3.3 3.3 3.3 0 0 0 3.3 3.3h3.3v32.9h-56.6v-32.9h3.3a3.3 3.3 0 0 0 3.3-3.3 3.3 3.3 0 0 0-3.3-3.3h-3.3z" fill="none" stroke="#575757" stroke-width=".14"/>
<g fill="none" stroke="#000" stroke-width=".15">
<path d="M10 10h259.4v195.9h-259.4zM12 12h255.4v191.9h-255.4zM60 10v2M110 10v2M160 10v2M210 10v2M260 10v2M10 60h2M267.4 60h2M10 110h2M267.4 110h2M10 160h2"/>
<path d="M267.4 160h2M159.4 171.9h108v32h-108zM159.4 197.4h108M159.4 193.4h108M159.4 187.4h108M167.1 199.7l.5-1.5 .5 1.5M167.3 199.2h.7M177.3 188.1v1.3l.2 .2M177.8 182.6l.1 .9a.41 .41 0 0 0 .6-.1M177.9 188.6l.4 1M178.5 182.6v1M178.6 188.6l-.5 1.3-.2 .2"/>
<path d="M179.2 182.7a.37 .37 0 0 1 .6 .1v.8M179.2 182.6v1M179.4 197.4v3M179.8 182.8l.2-.2h.4l.1 1M185.5 192.4h1.1M187 191.4l.4-.1 .3 .3v.4l-.2 .2-.1 .1-.4-.1M187 191.3v1.5M189 191.4l-.5-.1-.2 .3v.4l.1 .2 .1 .1 .5-.1M189.6 191.4l.4-.1 .3 .3v.4l-.1 .2-.2 .1-.4-.1M189.6 190.8v1.5M198.6 199.7h.9M200.1 199.1h1.2"/>
<path d="M201.9 198.6l.4-.4v1.5M201.9 199.7h.9M203.3 198.2h1l-.7 1.5M243.4 197.4v6.5M60 203.9v2M110 203.9v2M159.4 200.4h108M160 203.9v2M187.3 201a.36 .36 0 0 1 .6 .3 .77 .77 0 0 1-.4 1.2 1 1 0 0 1-.2-1.5zM188.6 202.3l.1 .1-.1 .1-.1-.1 .1-.1v.2M189.3 201.4l.4-.4v1.5M189.3 202.5h.8"/>
<path d="M190.8 201.9h1.1M192.8 201a.36 .36 0 0 1 .5 .3 .77 .77 0 0 1-.4 1.2 1 1 0 0 1-.1-1.5zM193.9 200.8a1.72 1.72 0 0 1 0 2.2M210 203.9v2M252.3 200.9l-1.3 1.9M252.7 201.4l.4-.4v1.5M252.7 202.5h.8M260 203.9v2"/>
</g>
<path d="M174.6 186.1l.7-.2-.1-.2-.4-.1-.2 .2 .1 .7 .1 .1 .4-.1M253.8 198.3l.2-.1h.5a.41 .41 0 0 1 .1 .6l-.9 .9h1" fill="none" stroke="#000" stroke-width=".3"/>
<path d="M207.8 194.9l.2-.1 .5 .1 .1 .2-.1 1M208.6 195.2l-.7 .1a.4 .4 0 0 0-.3 .4 .4 .4 0 0 0 .2 .4l.7-.1M209.3 194.8h.8M209.7 194.1l-.2 1.7v.2l.4 .1M210.7 195a.52 .52 0 0 1 .5-.2 .52 .52 0 0 1 .4 .4v.5a.55 .55 0 0 1-.5 .4 .55 .55 0 0 1-.6-.4zM212.6 194.8l-.2 1.3M213.1 194.8a.59 .59 0 0 0-.6 .4" fill="none" stroke="#000" stroke-width=".4"/>
<text font-size="2.8" x="160.4" y="196.2">Title: PWM power output generator</text>
<g font-size="2.1">
<text x="160.4" y="183.6">Frank Kirschbaum</text>
<text x="160.4" y="189.7">Sheet: Assembly</text>
<text x="160.4" y="186.7">Ct Cherrytree</text>
<text x="160.4" y="192.4">File: pwm_driver.kicad_pcb</text>
<text x="160.4" y="202.5">KiCad E.D.A. kicad (6.0.1-0)</text>
<text x="160.4" y="199.7">Size: A</text>
<text x="182.4" y="199.7">Date: 2022-01-17</text>
<text x="245.4" y="199.7">Rev: 1.2</text>
<text x="245.4" y="202.5">Id: 1/1</text>
</g>
<g font-size="1.8">
<text x="35" y="11.6">1</text>
<text x="85" y="11.6">2</text>
<text x="135" y="11.6">3</text>
<text x="185" y="11.6">4</text>
<text x="235" y="11.6">5</text>
<text x="10.3" y="35.6">A</text>
<text x="267.7" y="35.6">A</text>
<text x="10.3" y="85.7">B</text>
<text x="267.7" y="85.7">B</text>
<text x="10.3" y="135.6">C</text>
<text x="267.7" y="135.6">C</text>
<text x="10.3" y="185.7">D</text>
<text x="267.7" y="185.7">D</text>
<text x="35" y="205.6">1</text>
<text x="85" y="205.6">2</text>
<text x="135" y="205.6">3</text>
<text x="185" y="205.6">4</text>
<text x="235" y="205.6">5</text>
</g>
<g font-size="1.4">
<text x="75.7" y="83.5">V_{In}</text>
<text x="89" y="83.3">1N5820</text>
<text x="111.6" y="83.3">D2</text>
<text x="122.8" y="83.7">GND_{In}</text>
<text x="76.9" y="89.8">J1</text>
<text x="89.8" y="87">D1</text>
<text x="98.5" y="89.6">K</text>
<text x="104.4" y="84.7">K</text>
<text x="112.3" y="87">D2</text>
<text x="86.2" y="92.9">MK1</text>
<text x="90.5" y="90.8">D1</text>
<text x="96.1" y="94.5">C5</text>
<text x="96.2" y="90.8">1u</text>
<text x="107.2" y="91.3">C4</text>
<text x="107.2" y="95.7">C4</text>
<text x="109.5" y="90.8">1N62xxA</text>
<text x="114.2" y="93.3">MK2</text>
<text x="125.2" y="90.1">J2</text>
<text x="77.9" y="96.2">J1</text>
<text x="82.7" y="101.3">Mounting_Hole</text>
<text x="86.5" y="97.1">MK1</text>
<text x="93.9" y="99.9" transform="rotate(-90 93.9 99.9)">51k</text>
<text x="97.4" y="101">TestPoint</text>
<text x="97.5" y="99.6" transform="rotate(-90 97.5 99.6)">R1</text>
<text x="99.3" y="97.6">TP2</text>
<text x="106.5" y="100.1">150u</text>
<text x="110.7" y="101">Mounting_Hole</text>
<text x="114.5" y="97.1">MK2</text>
<text x="125.4" y="96.2">J2</text>
<text x="81.2" y="105.8" transform="rotate(-90 81.2 105.8)">33u</text>
<text x="84.9" y="105.5" transform="rotate(-90 84.9 105.5)">C1</text>
<text x="86.5" y="105.4" transform="rotate(-90 86.5 105.4)">1u</text>
<text x="89.4" y="107.7">TP4</text>
<text x="90.2" y="105.5" transform="rotate(-90 90.2 105.5)">C2</text>
<text x="92.1" y="105.8" transform="rotate(-90 92.1 105.8)">10n</text>
<text x="95.8" y="105.5" transform="rotate(-90 95.8 105.5)">C3</text>
<text x="97.2" y="105.7" transform="rotate(-90 97.2 105.7)">51k</text>
<text x="100.8" y="105.5" transform="rotate(-90 100.8 105.5)">R2</text>
<text x="103.1" y="105.3" transform="rotate(-90 103.1 105.3)">J3</text>
<text x="109.2" y="105.9" transform="rotate(-90 109.2 105.9)">J3</text>
<text x="76.6" y="112.1">C9</text>
<text x="76.6" y="108.4">1n</text>
<text x="81.4" y="112.7">Mounting_Hole</text>
<text x="87.5" y="111.1">TestPoint</text>
<text x="92.5" y="113.4">15p</text>
<text x="96.2" y="113.4" transform="rotate(-90 96.2 113.4)">10k</text>
<text x="99.8" y="113.1" transform="rotate(-90 99.8 113.1)">R6</text>
<text x="101.3" y="113.4" transform="rotate(-90 101.3 113.4)">C10</text>
<text x="105" y="113" transform="rotate(-90 105 113)">1u</text>
<text x="105.1" y="113.6">C11</text>
<text x="115.5" y="108.5" transform="rotate(-90 115.5 108.5)">SolderPad</text>
<text x="120" y="111.2">U1</text>
<text x="122.1" y="109.7" transform="rotate(-90 122.1 109.7)">C7</text>
<text x="125.8" y="109.6" transform="rotate(-90 125.8 109.6)">1u</text>
<text x="126.4" y="110.5">C8</text>
<text x="80.7" y="116.3" transform="rotate(-90 80.7 116.3)">RV1</text>
<text x="83.7" y="115.5">RV1</text>
<text x="90.4" y="116.5" transform="rotate(-90 90.4 116.5)">100k</text>
<text x="92.4" y="117.1">C12</text>
<text x="99.2" y="114.6">U2</text>
<text x="99.2" y="118">U2</text>
<text x="105.2" y="117.3">10n</text>
<text x="113" y="115" transform="rotate(-90 113 115)">R3</text>
<text x="113" y="118">TP1</text>
<text x="116.6" y="115.6" transform="rotate(-90 116.6 115.6)">100k</text>
<text x="118.1" y="118">TLV2372</text>
<text x="120" y="114.6">U1</text>
<text x="122" y="119.6">R4</text>
<text x="125.9" y="117.8" transform="rotate(-90 125.9 117.8)">C6</text>
<text x="126.1" y="114.2">10n</text>
<text x="129.6" y="117.7" transform="rotate(-90 129.6 117.7)">1n</text>
<text x="86.2" y="121.3">MK3</text>
<text x="86.5" y="125.1">MK3</text>
<text x="92.1" y="121.5" transform="rotate(-90 92.1 121.5)">2k2</text>
<text x="95.7" y="121.2" transform="rotate(-90 95.7 121.2)">R7</text>
<text x="97.9" y="121.4">LM393</text>
<text x="99" y="123.2">TP3</text>
<text x="112.7" y="122.7" transform="rotate(-90 112.7 122.7)">TestPoint</text>
<text x="114.5" y="125.1">MK4</text>
<text x="121.7" y="123.3">4k7</text>
<text x="122" y="125">R5</text>
<text x="126.2" y="125.7">MK4</text>
<text x="77.4" y="132">J4</text>
<text x="82.6" y="128.1">47k</text>
<text x="82.9" y="131.8">R8</text>
<text x="88.2" y="131.2" transform="rotate(-90 88.2 131.2)">TP5</text>
<text x="93.5" y="127.3">Q2</text>
<text x="97.1" y="126.6">TestPoint</text>
<text x="98.6" y="128.3">Q1</text>
<text x="106.4" y="129.7">Q3</text>
<text x="110.7" y="129">Mounting_Hole</text>
<text x="121.7" y="128.6">68k</text>
<text x="81.2" y="136.1" transform="rotate(-90 81.2 136.1)">J4</text>
<text x="91.6" y="133.1" transform="rotate(-90 91.6 133.1)">TestPoint</text>
<text x="92.3" y="132.1">BC807</text>
<text x="97.4" y="133.1">BC817</text>
<text x="74.9" y="138.8" transform="rotate(-90 74.9 138.8)">SolderPad</text>
<text x="110.5" y="139.9">TSM900N06CW_RPG</text>
</g>
<g font-size="1.1">
<text x="96.3" y="92.5">C5</text>
<text x="95.6" y="99.4" transform="rotate(-90 95.6 99.4)">R1</text>
<text x="82.9" y="105.3" transform="rotate(-90 82.9 105.3)">C1</text>
<text x="88.2" y="105.3" transform="rotate(-90 88.2 105.3)">C2</text>
<text x="93.8" y="105.3" transform="rotate(-90 93.8 105.3)">C3</text>
<text x="98.9" y="105.3" transform="rotate(-90 98.9 105.3)">R2</text>
<text x="76.7" y="110.1">C9</text>
<text x="97.9" y="112.9" transform="rotate(-90 97.9 112.9)">R6</text>
<text x="103" y="113.2" transform="rotate(-90 103 113.2)">C10</text>
<text x="123.9" y="109.5" transform="rotate(-90 123.9 109.5)">C7</text>
<text x="126.6" y="112.2">C8</text>
<text x="92.7" y="115.1">C12</text>
<text x="105.4" y="115.4">C11</text>
<text x="114.7" y="114.8" transform="rotate(-90 114.7 114.8)">R3</text>
<text x="127.7" y="117.6" transform="rotate(-90 127.7 117.6)">C6</text>
<text x="93.8" y="121" transform="rotate(-90 93.8 121)">R7</text>
<text x="122.2" y="121.4">R4</text>
<text x="83.1" y="129.9">R8</text>
<text x="122.2" y="126.7">R5</text>
</g>
<g font-size=".4">
<text x="94.1" y="129.4">Q2</text>
<text x="99.2" y="130.4">Q1</text>
</g>
</svg>
